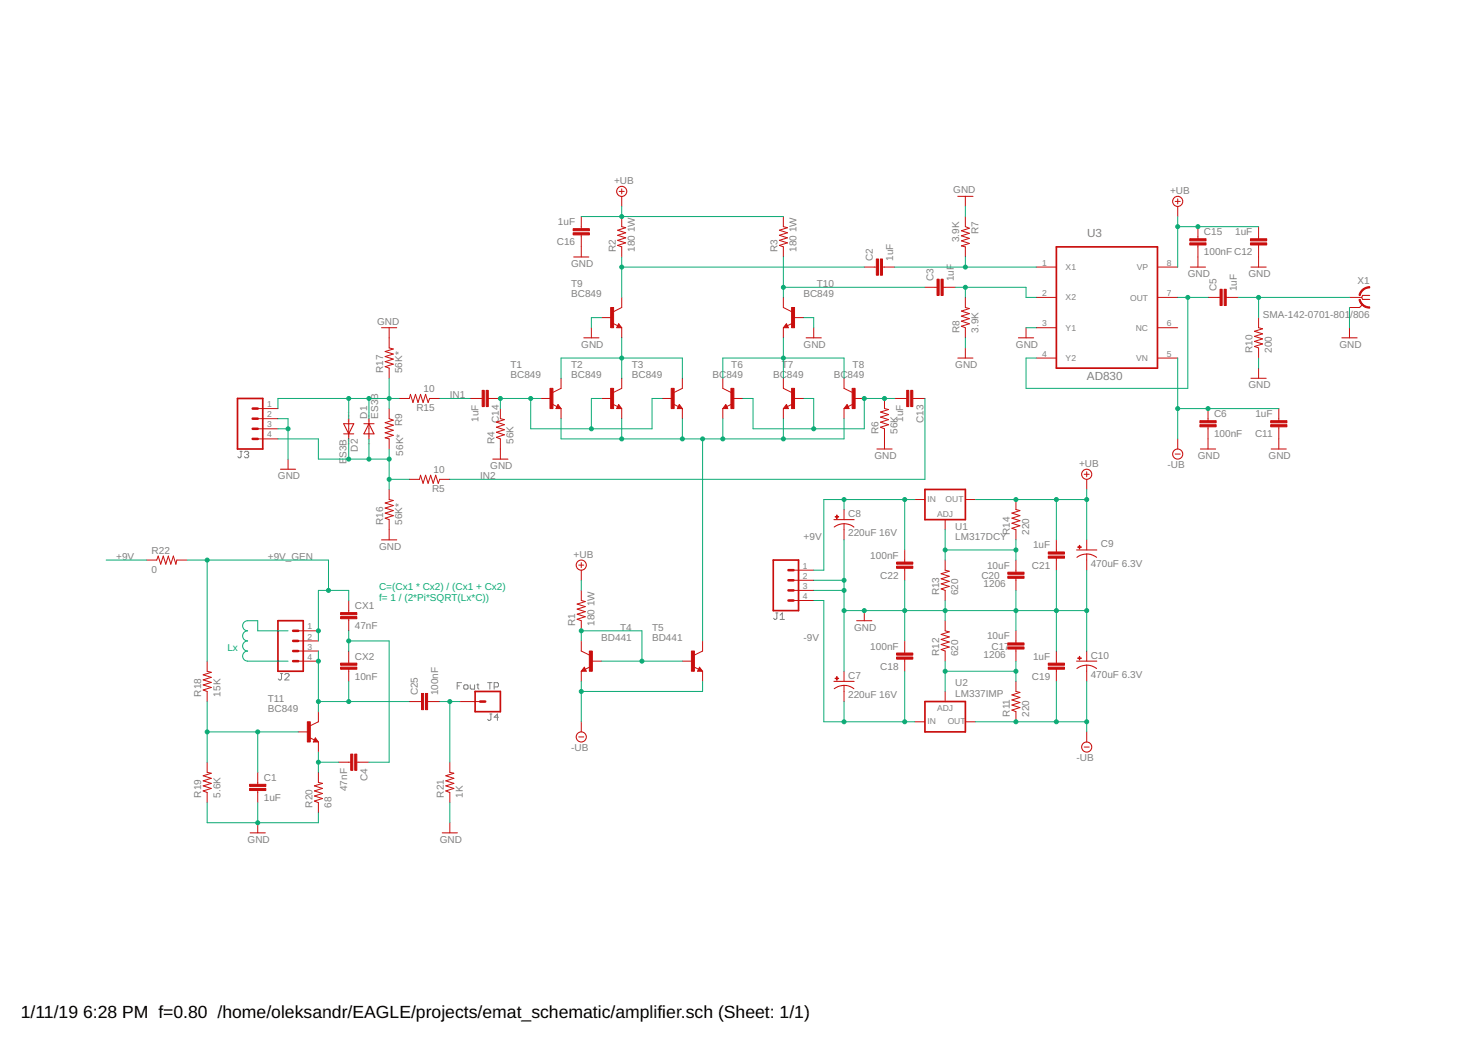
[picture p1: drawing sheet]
<svg xmlns="http://www.w3.org/2000/svg" width="297mm" height="210mm" viewBox="0 0 297 210" stroke-linecap="round" stroke-linejoin="round" font-family="sans-serif">
<g fill="none" stroke="#808080" stroke-width=".2">
<path d="M48.2 90.7h.5M48.5 90.7v1.1l-.3 .2-.4-.2M49.1 91l.2-.3h.5l.2 .3-.2 .4M49.6 91.4h.2M49.8 91.4l.2 .2-.2 .4h-.5l-.2-.2M56.4 135.4h.4M56.6 135.4v1.1l-.2 .2-.5-.2M57.2 135.6l.2-.2h.5l.2 .2v.2l-.9 .9h.9M91.9 137.9h.4M92.8 137.2h-.9v1.4M93.2 137.9l.2-.2h.5l.2 .2v.4l-.2 .3h-.5l-.2-.3zM94.5 137.7v.6l.2 .3h.7v-.9"/>
<path d="M95.8 137.7h.4M96 137.5v.8l.2 .3M98 137.2h.9M98.4 137.2v1.4M99.3 138.1h.7l.2-.2v-.4l-.2-.3h-.7v1.4M155.9 123.2h.4M156.1 123.2v1.1l-.2 .2-.4-.2M156.8 124.5h.8M156.8 123.7l.4-.5v1.3M98.4 143.6h.5M98.7 143.6v1l-.3 .2-.4-.2M100.2 144.2h-.9l.7-.6v1.2"/>
</g>
<g fill="none" stroke="#c90d0c" stroke-width=".2">
<path d="M124.4 38.5h1.1M124.9 38v1M124.9 39.5v2M194 39.5v2M236.7 40v1M116.8 43.5v2.5M116.8 47.2v4.5M124.9 43.5v2.1l.9 .2-1.7 .5 1.7 .5-1.7 .5 1.7 .5-1.7 .5 1.7 .5-1.7 .5 .8 .3v2.1M124.9 59.8v2l-1.6 .9M157.4 43.5v2.1l.9 .2-1.7 .5 1.7 .5-1.7 .5 1.7 .5-1.7 .5 1.7 .5-1.7 .5 .8 .3v2.1M157.4 59.8v2l1.7 .9M173.7 53.7h2.4"/>
<path d="M177.4 53.7h2.4M185.9 57.8h2.4M189.5 57.8h2.5M194 43.5v2.1l.8 .3-1.6 .5 1.6 .5-1.6 .5 1.6 .5-1.6 .5 1.6 .5-1.6 .5 .8 .2v2.1M194 59.8v2l.8 .2-1.6 .5 1.6 .6-1.6 .5 1.6 .5-1.6 .5 1.6 .5-1.6 .5 .8 .3v2M208.2 53.7h4.1M208.2 59.8h4.1M232.6 53.7h4.1M232.6 59.8h4.1M236.2 40.5h1M236.7 41.5v2M240.7 45.6v2.4"/>
<path d="M240.7 49.2v4.5M242.8 59.8h2.4M246.4 59.8h2.5M252.9 45.6v2.4M252.9 49.2v4.5M271.2 59.8h2.5M78.2 65.9v4.1l.8 .2-1.6 .5 1.6 .5-1.6 .5 1.6 .5-1.6 .5 1.6 .5-1.6 .5 .8 .3v2.1M112.8 76.1v2l-1.7 .8M118.9 65.9v2M120.9 63.9h2M123.1 65l1 .5M124.3 65.1l.6 .8h-1z"/>
<path d="M124.9 76.1v2l-1.6 .8M124.9 65.9v2M137.1 76.1v2l-1.6 .8M145.3 76.1v2l1.6 .8M157.4 76.1v2l1.7 .8M157.4 65.9v2M158.1 65.1l.4 .8h-1.1zM159.2 65l-1 .5M159.5 63.9h2M163.5 65.9v2M169.6 76.1v2l1.7 .8M194 70v2"/>
<path d="M206.2 65.9v2M208.2 65.9h4.1M208.2 72h4.1M232.6 65.9h4.1M232.6 72h4.1M252.9 63.9v2l.8 .2-1.6 .5 1.6 .5-1.6 .5 1.6 .5-1.6 .5 1.6 .6-1.6 .5 .8 .3v2M252.9 74v2.1M271.2 61.8h2M271.2 65.9v2M51.8 82.1h4.1M51.8 84.2h4.1M51.8 86.2h4.1"/>
<path d="M51.8 88.2h4.1M57.9 92.3v2M70.1 84.2v4M74.1 84.2v4M78.2 82.1v2.1l.8 .3-1.6 .5 1.6 .5-1.6 .5 1.6 .5-1.6 .5 1.6 .5-1.6 .5 .8 .2v2.1M78.2 98.4v2l.8 .2-1.6 .5 1.6 .5-1.6 .6 1.6 .5-1.6 .5 1.6 .5-1.6 .5 .8 .3v4M80.2 80.1h2.1l.2-.8 .5 1.6 .5-1.6 .5 1.6 .5-1.6 .5 1.6 .5-1.6 .5 1.6 .3-.8h2.1M82.3 96.4h2l.2-.9 .5 1.7 .5-1.7 .5 1.7 .6-1.7 .5 1.7 .5-1.7 .5 1.7 .3-.8h2M94.5 80.1h2.4M98.1 80.1h2.5M100.6 82.1v2.1l.8 .2-1.6 .5 1.6 .5-1.6 .5 1.6 .5-1.6 .5 1.6 .5-1.6 .5 .8 .3v4.1M108.7 80.1h2"/>
<path d="M111 81.3l1 .4M112.1 81.3l.7 .8h-1.1zM112.8 82.1v2.1M120.9 80.1h2M123.1 81.3l1 .4M124.3 81.3l.6 .8h-1zM124.9 82.1v2.1M133.1 80.1h2M135.3 81.3l1 .4M136.5 81.3l.6 .8h-1zM137.1 82.1v2.1M145.3 82.1v2.1"/>
<path d="M145.9 81.3l.4 .8h-1zM147 81.3l-1 .4M147.3 80.1h2M157.4 82.1v2.1M158.1 81.3l.4 .8h-1.1zM159.2 81.3l-1 .4M159.5 80.1h2M169.6 82.1v2.1M170.2 81.3l.4 .8h-1zM171.4 81.3l-1 .4M171.7 80.1h2M177.8 80.1v2l.8 .2-1.6 .5 1.6 .6-1.6 .5 1.6 .5-1.6 .5 1.6 .5-1.6 .5 .8 .3v4.1"/>
<path d="M179.8 80.1h2.4M183.5 80.1h2.4M217.9 95.4h1M218.4 94.8v1.1M218.4 96.4v2M236.2 91.3h1M236.7 88.2v2.1M242.8 82.1v2.5M242.8 85.8v4.5M257 82.1v2.5M257 85.8v4.5M29.5 112.6h2l.3-.8 .5 1.6 .5-1.6 .5 1.6 .5-1.6 .5 1.6 .5-1.6 .5 1.6 .2-.8h2.1"/>
<path d="M116.3 113.6h1M116.8 113.1v1M116.8 114.6v2.1M116.8 118.7v2l.8 .2-1.6 .6 1.6 .5-1.6 .5 1.6 .5-1.6 .5 1.6 .5-1.6 .5 .8 .3v2M159.5 114.6h4M159.5 116.7h4M159.5 118.7h4M169.6 102.4v2.1M169.6 105.3v3.2M181.8 110.6v2.4M181.8 114.2v2.5M183.9 100.4h2"/>
<path d="M189.9 104.5v2M189.9 112.6v2l.9 .3-1.7 .5 1.7 .5-1.7 .5 1.7 .5-1.7 .5 1.7 .5-1.7 .5 .8 .3v2M194 100.4h2M204.2 100.4v2l.8 .3-1.6 .5 1.6 .5-1.6 .5 1.6 .5-1.6 .5 1.6 .5-1.6 .5 .8 .3v2M204.2 112.6v2.4M204.2 116.3v2.4M212.3 108.5v2.5M212.3 112.2v2.4M218.4 108.5v2.1M218.4 111.4v3.2M41.6 132.9v2.1l.9 .2-1.7 .5 1.7 .5-1.7 .5 1.7 .5-1.7 .5 1.7 .5-1.7 .5 .8 .3v2.1M59.9 132.9h4.1"/>
<path d="M59.9 126.8h4.1M59.9 128.9h4.1M59.9 130.9h4.1M70.1 120.7v2.5M70.1 124.4v2.4M70.1 130.9v2.4M70.1 134.6v2.4M116.8 128.9v2l1.6 .8M116.8 135v2M117.4 134.2l.4 .8h-1zM118.6 134.1l-1 .5M118.9 132.9h2"/>
<path d="M137.1 132.9h2.1M139.4 134.1l1 .5M140.6 134.2l.6 .8h-1zM141.2 128.9v2l-1.6 .8M141.2 135v2M159.5 120.7h4M169.6 135v2M169.6 137.8v3.3M173.7 122.8v2M181.8 128.9v2.4M181.8 132.5v2.5M189.9 124.8v2l.9 .2-1.7 .6 1.7 .5-1.7 .5 1.7 .5-1.7 .5 1.7 .5-1.7 .5 .8 .3v2"/>
<path d="M189.9 139v2.1M204.2 137v2l.8 .2-1.6 .5 1.6 .5-1.6 .5 1.6 .5-1.6 .6 1.6 .5-1.6 .5 .8 .3v2M204.2 126.8v2.5M204.2 130.5v2.4M212.3 130.9v2.4M212.3 134.6v2.4M218.4 130.9v2M218.4 133.7v3.3M41.6 153.2v2.1l.9 .2-1.7 .5 1.7 .5-1.7 .5 1.7 .5-1.7 .5 1.7 .5-1.7 .5 .8 .3v2.1M51.8 155.3v2.4M51.8 158.9v2.5M59.9 147.2h2.1"/>
<path d="M62.2 148.3l1 .5M63.4 148.4l.6 .8h-1zM64 143.1v2l-1.6 .8M64 149.2v2M64 155.3v2l.8 .2-1.6 .5 1.6 .5-1.6 .5 1.6 .5-1.6 .5 1.6 .5-1.6 .6 .8 .3v2M68.1 153.2h2.4M71.7 153.2h2.4M82.3 141.1h2.4M85.9 141.1h2.5M90.4 153.2v2.1l.8 .2-1.6 .5 1.6 .5-1.6 .5 1.6 .5-1.6 .5 1.6 .5-1.6 .5 .8 .3v2.1M92.4 141.1h4.1M116.3 148.2h1"/>
<path d="M116.8 145.1v2.1M183.9 145.1h2M194 145.1h2M217.9 150.2h1M218.4 147.2v2M51.8 165.4v2M90.4 165.4v2"/>
</g>
<g fill="none" stroke="#c90d0c" stroke-width=".21">
<path d="M192.5 39.5h3M115.3 51.7h3M239.2 53.7h3.1M251.4 53.7h3.1M275.3 59.4h-1.4l-.2 .4 .2 .4h1.4M76.7 65.9h3M117.3 67.9h3.1M124.3 65.5l.1 .2h-.3l.2-.4 .4 .5h-.6M158.1 65.5l-.2 .2h.4l-.2-.4-.5 .5h.7M162 67.9h3.1M192.5 72h3M204.7 67.9h3"/>
<path d="M251.4 76.1h3.1M269.7 67.9h3M273.9 61.2l-.7 .6M56.4 94.3h3M69.1 85.2h2l-1 2zM69.1 87.2h2M73.1 85.2h2.1M74.1 85.2l1.1 2h-2.1zM99 92.3h3.1M112.1 81.7l.1 .2h-.3l.2-.4 .4 .5h-.6M124.3 81.7l.1 .2h-.3l.2-.4 .4 .5h-.6M136.5 81.7l.1 .2h-.3l.2-.4 .4 .5h-.6"/>
<path d="M145.9 81.7l-.1 .2h.3l-.2-.4-.4 .5h.6M158.1 81.7l-.2 .2h.4l-.2-.4-.5 .5h.7M170.2 81.7l-.1 .2h.4l-.3-.4-.4 .5h.7M176.2 90.3h3.1M241.3 90.3h3M255.5 90.3h3M76.7 108.5h3M167.6 104.5h4.1M169.6 105.3l1.3 .2 .7 .5M169.6 105.3l-1.2 .2-.7 .5M216.4 110.6h4M216.4 112.1a3.2 3.2 0 0 1 4 0"/>
<path d="M117.4 134.6l-.1 .1h.3l-.2-.4-.4 .6h.6M140.6 134.6l.1 .1h-.3l.2-.4 .4 .6h-.6M167.6 137h4.1M167.7 138.5a3.2 3.2 0 0 1 3.9 0M172.2 124.8h3M216.4 132.9h4M216.4 134.4a3.2 3.2 0 0 1 4 0M63.4 148.8l.1 .2h-.3l.2-.4 .4 .5h-.6M50.3 167.4h3M88.9 167.4h3"/>
<circle cx="124.9" cy="38.5" r="1.02"/>
<circle cx="236.7" cy="40.5" r="1.02"/>
<circle cx="218.4" cy="95.4" r="1.02"/>
<circle cx="236.7" cy="91.3" r="1.02"/>
<circle cx="116.8" cy="113.6" r="1.02"/>
<circle cx="116.8" cy="148.2" r="1.02"/>
<circle cx="218.4" cy="150.2" r="1.02"/>
</g>
<g fill="#c90d0c" stroke="#c90d0c" stroke-width=".2">
<path d="M110.5 78.1h.6v4h-.6z"/>
<path d="M122.7 78.1h.6v4h-.6z"/>
<path d="M134.9 78.1h.6v4h-.6z"/>
<path d="M118.4 130.9h.6v4.1h-.6z"/>
<path d="M139 130.9h.6v4.1h-.6z"/>
<path d="M146.9 78.1h.6v4h-.6z"/>
<path d="M159.1 78.1h.6v4h-.6z"/>
<path d="M171.3 78.1h.6v4h-.6z"/>
<path d="M122.7 61.8h.6v4.1h-.6z"/>
<path d="M159.1 61.8h.6v4.1h-.6z"/>
<path d="M176.9 52.1h.5v3.2h-.5z"/>
<path d="M176.1 52.1h.5v3.2h-.5z"/>
<path d="M189.1 56.1h.4v3.3h-.4z"/>
<path d="M188.3 56.1h.4v3.3h-.4z"/>
<path d="M246 58.2h.4v3.2h-.4z"/>
<path d="M245.2 58.2h.4v3.2h-.4z"/>
<path d="M241.2 85.4h3.2v.4h-3.2z"/>
<path d="M241.2 84.6h3.2v.4h-3.2z"/>
<path d="M239.1 48.8h3.3v.5h-3.3z"/>
<path d="M239.1 48h3.3v.4h-3.3z"/>
<path d="M167.8 136.4h.8z"/>
<path d="M168.1 136l.1 .8z"/>
<path d="M167.8 103.9h.8z"/>
<path d="M168.1 103.5l.1 .8z"/>
<path d="M216.6 110h.7z"/>
<path d="M216.9 109.6l.1 .8z"/>
<path d="M216.6 132.3l.7 .1z"/>
<path d="M216.9 132l.1 .7z"/>
<path d="M255.4 84.6h3.2v.4h-3.2z"/>
<path d="M255.4 85.4h3.2v.4h-3.2z"/>
<path d="M251.3 48h3.3v.4h-3.3z"/>
<path d="M251.3 48.8h3.3v.5h-3.3z"/>
<path d="M182.2 78.5h.4v3.2h-.4z"/>
<path d="M183 78.5h.5v3.2h-.5z"/>
<path d="M96.9 78.5h.4v3.2h-.4z"/>
<path d="M97.7 78.5h.4v3.2h-.4z"/>
<path d="M115.2 46h3.2v.4h-3.2z"/>
<path d="M115.2 46.8h3.2v.4h-3.2z"/>
<path d="M202.5 129.3h3.3v.4h-3.3z"/>
<path d="M202.5 130.1h3.3v.4h-3.3z"/>
<path d="M180.2 131.3h3.3v.4h-3.3z"/>
<path d="M180.2 132.1h3.3v.4h-3.3z"/>
<path d="M210.7 133.3h3.2v.5h-3.2z"/>
<path d="M210.7 134.1h3.2v.5h-3.2z"/>
<path d="M202.5 115h3.3v.5h-3.3z"/>
<path d="M202.5 115.8h3.3v.5h-3.3z"/>
<path d="M210.7 111h3.2v.4h-3.2z"/>
<path d="M210.7 111.8h3.2v.4h-3.2z"/>
<path d="M180.2 113h3.3v.4h-3.3z"/>
<path d="M180.2 113.8h3.3v.5h-3.3z"/>
<path d="M61.8 145.1h.6v4.1h-.6z"/>
<path d="M50.2 158.5h3.2v.4h-3.2z"/>
<path d="M50.2 157.7h3.2v.4h-3.2z"/>
<path d="M70.5 151.6h.4v3.3h-.4z"/>
<path d="M71.3 151.6h.4v3.3h-.4z"/>
<path d="M68.5 134.1h3.2v.5h-3.2z"/>
<path d="M68.5 133.3h3.2v.5h-3.2z"/>
<path d="M68.5 124h3.2v.4h-3.2z"/>
<path d="M68.5 123.2h3.2v.4h-3.2z"/>
<path d="M85.5 139.4h.4v3.3h-.4z"/>
<path d="M84.7 139.4h.4v3.3h-.4z"/>
</g>
<path d="M212.3 49.6h20.3v24.4h-20.3zM47.7 80.1h5.1v10.2h-5.1zM185.9 98.4h8.1v6.1h-8.1zM155.4 112.6h5.1v10.2h-5.1zM55.9 124.8h5v10.2h-5zM95.5 139h5.1v4.1h-5.1zM185.9 141.1h8.1v6.1h-8.1z" fill="none" stroke="#c90d0c" stroke-width=".34"/>
<g fill="#c90d0c" stroke="#c90d0c" stroke-width=".2">
<path d="M273.7 58.2l1-.5 .6-.1v.3a1.87 1.87 0 0 0-1.9 1.5h-.3l.1-.2z" fill-rule="evenodd"/>
<path d="M273.1 60.2h.3l.1 .3a1.87 1.87 0 0 0 1.8 1.2v.3a2.14 2.14 0 0 1-2.2-1.8z" fill-rule="evenodd"/>
</g>
<g fill="none" stroke="#c90d0c" stroke-width=".51">
<path d="M50.8 86.2h1M50.8 84.2h1M50.8 82.1h1M50.8 88.2h1M158.5 118.7h1M158.5 116.7h1M158.5 114.6h1M58.9 130.9h1M58.9 128.9h1M58.9 126.8h1M58.9 132.9h1M158.5 120.7h1"/>
<path d="M96.5 141.1h1"/>
</g>
<g fill="none" stroke="#0dab76" stroke-width=".2">
<path d="M116.8 43.5h40.6M124.9 41.5v2M124.9 51.7v8.1M124.9 53.7h48.8M157.4 51.7v8.1M157.4 57.8h28.5M179.8 53.7h28.4M192 57.8h14.2v2h2M194 41.5v2M194 51.7v2M194 57.8v2M236.7 43.5v10.2"/>
<path d="M236.7 45.6h16.2M236.7 59.8h6.1M238.7 59.8v18.3h-32.5v-6.1h2M248.9 59.8h22.3M252.9 59.8v4.1M78.2 76.1v6M112.8 76.1v-4.1h24.3v4.1M120.9 63.9h-2v2M124.9 67.9v8.2M145.3 76.1v-4.1h24.3v4.1M157.4 67.9v8.2M161.5 63.9h2v2"/>
<path d="M194 67.9v2.1M206.2 65.9h2M236.7 72v16.2M252.9 72v2M271.2 61.8v4.1M55.9 84.2h2v8.1M55.9 86.2h2M55.9 88.2h8.1v4.1h14.2M70.1 80.1v4.1M70.1 88.2v4.1M74.1 80.1v4.1M74.1 88.2v4.1"/>
<path d="M78.2 96.4h4.1M78.2 90.3v8.1M80.2 80.1h-24.3v2M88.4 80.1h6.1M106.7 80.1v6.1h24.3v-6.1h2.1M108.7 80.1h-8.1v2M112.8 84.2v4h56.8v-4M120.9 80.1h-2v6.1M124.9 84.2v4M137.1 84.2v4M141.2 88.2v40.7M145.3 84.2v4"/>
<path d="M149.3 80.1h2v6.1h22.4v-6.1h6.1M157.4 84.2v4M161.5 80.1h2v6.1M185.9 80.1v16.3h-95.5M218.4 98.4v10.1M236.7 82.1h20.3M21.3 112.6h8.2M37.6 112.6h28.4v6.1M41.6 112.6v20.3M116.8 116.7v2M163.5 116.7h6.1M163.5 118.7h6.1"/>
<path d="M169.6 100.4v2M169.6 108.5v26.5M181.8 100.4v10.2M181.8 116.7v12.2M183.9 100.4h-18.3v14.2h-2.1M189.9 106.5v6.1M189.9 110.6h14.3M196 100.4h22.4M204.2 108.5v4.1M204.2 118.7v8.1M212.3 100.4v8.1M212.3 114.6v16.3"/>
<path d="M218.4 114.6v16.3M57.9 126.8h-6.1v-2h-2a1.02 1.02 0 0 0-1 1 1.02 1.02 0 0 0 1 1 1.02 1.02 0 0 0-1 1 1.02 1.02 0 0 0 1 1.1 1.02 1.02 0 0 0-1 1 1.02 1.02 0 0 0 1 1 1.02 1.02 0 0 0-1 1 1.02 1.02 0 0 0 1 1h8.1M64 130.9v12.2M70.1 120.7v-2h-6.1v10.2M70.1 128.9h8.1v24.3h-4.1M70.1 126.8v4.1M70.1 137v4.1M116.8 128.9v-2.1h12.2v6.1M116.8 137v8.1M120.9 132.9h16.2M141.2 137v2h-24.4M163.5 120.7h2.1v24.4h18.3"/>
<path d="M169.6 122.8h48.8M181.8 135v10.1M189.9 120.7v4.1M189.9 132.9v6.1M189.9 135h14.3M204.2 132.9v4.1M212.3 137v8.1M218.4 137v10.2M41.6 141.1v12.1M41.6 147.2h18.3M51.8 147.2v8.1M64 151.2v4.1"/>
<path d="M64 141.1h18.3M64 153.2h4.1M88.4 141.1h4M90.4 141.1v12.1M169.6 141.1v4M196 145.1h22.4M41.6 161.4v4h22.4v-2M51.8 161.4v4M90.4 161.4v4"/>
</g>
<g fill="#0dab76" stroke="#0dab76" stroke-width=".2">
<circle cx="204.2" cy="122.8" r=".4"/>
<circle cx="189.9" cy="122.8" r=".4"/>
<circle cx="181.8" cy="122.8" r=".4"/>
<circle cx="212.3" cy="122.8" r=".4"/>
<circle cx="169.6" cy="122.8" r=".4"/>
<circle cx="169.6" cy="116.7" r=".4"/>
<circle cx="173.7" cy="122.8" r=".4"/>
<circle cx="218.4" cy="122.8" r=".4"/>
<circle cx="169.6" cy="118.7" r=".4"/>
<circle cx="57.9" cy="86.2" r=".4"/>
<circle cx="51.8" cy="165.4" r=".4"/>
<circle cx="116.8" cy="139" r=".4"/>
<circle cx="236.7" cy="82.1" r=".4"/>
<circle cx="242.8" cy="82.1" r=".4"/>
<circle cx="204.2" cy="145.1" r=".4"/>
<circle cx="212.3" cy="145.1" r=".4"/>
<circle cx="218.4" cy="145.1" r=".4"/>
<circle cx="116.8" cy="126.8" r=".4"/>
<circle cx="129" cy="132.9" r=".4"/>
<circle cx="124.9" cy="88.2" r=".4"/>
<circle cx="137.1" cy="88.2" r=".4"/>
<circle cx="145.3" cy="88.2" r=".4"/>
<circle cx="157.4" cy="88.2" r=".4"/>
<circle cx="141.2" cy="88.2" r=".4"/>
<circle cx="124.9" cy="72" r=".4"/>
<circle cx="157.4" cy="72" r=".4"/>
<circle cx="124.9" cy="53.7" r=".4"/>
<circle cx="157.4" cy="57.8" r=".4"/>
<circle cx="124.9" cy="43.5" r=".4"/>
<circle cx="236.7" cy="45.6" r=".4"/>
<circle cx="240.7" cy="45.6" r=".4"/>
<circle cx="204.2" cy="100.4" r=".4"/>
<circle cx="212.3" cy="100.4" r=".4"/>
<circle cx="218.4" cy="100.4" r=".4"/>
<circle cx="194" cy="53.7" r=".4"/>
<circle cx="194" cy="57.8" r=".4"/>
<circle cx="238.7" cy="59.8" r=".4"/>
<circle cx="252.9" cy="59.8" r=".4"/>
<circle cx="181.8" cy="100.4" r=".4"/>
<circle cx="169.6" cy="100.4" r=".4"/>
<circle cx="169.6" cy="145.1" r=".4"/>
<circle cx="181.8" cy="145.1" r=".4"/>
<circle cx="189.9" cy="135" r=".4"/>
<circle cx="204.2" cy="135" r=".4"/>
<circle cx="189.9" cy="110.6" r=".4"/>
<circle cx="204.2" cy="110.6" r=".4"/>
<circle cx="78.2" cy="80.1" r=".4"/>
<circle cx="74.1" cy="80.1" r=".4"/>
<circle cx="70.1" cy="80.1" r=".4"/>
<circle cx="78.2" cy="92.3" r=".4"/>
<circle cx="74.1" cy="92.3" r=".4"/>
<circle cx="78.2" cy="96.4" r=".4"/>
<circle cx="70.1" cy="92.3" r=".4"/>
<circle cx="64" cy="132.9" r=".4"/>
<circle cx="64" cy="141.1" r=".4"/>
<circle cx="70.1" cy="141.1" r=".4"/>
<circle cx="70.1" cy="128.9" r=".4"/>
<circle cx="64" cy="153.2" r=".4"/>
<circle cx="41.6" cy="147.2" r=".4"/>
<circle cx="51.8" cy="147.2" r=".4"/>
<circle cx="90.4" cy="141.1" r=".4"/>
<circle cx="41.6" cy="112.6" r=".4"/>
<circle cx="64" cy="126.8" r=".4"/>
<circle cx="66" cy="118.7" r=".4"/>
<circle cx="106.7" cy="80.1" r=".4"/>
<circle cx="100.6" cy="80.1" r=".4"/>
<circle cx="118.9" cy="86.2" r=".4"/>
<circle cx="163.5" cy="86.2" r=".4"/>
<circle cx="173.7" cy="80.1" r=".4"/>
<circle cx="177.8" cy="80.1" r=".4"/>
</g>
<g font-size="3.5">
<text x="4.2" y="204.7">1/11/19</text>
<text x="16.7" y="204.7">6:28 PM f=0.80 /home/oleksandr/EAGLE/projects/emat_schematic/amplifier.sch (Sheet: 1/1)</text>
</g>
<g font-size="2.3" fill="#808080">
<text x="218.5" y="47.7">U3</text>
<text x="218.4" y="76.5">AD830</text>
</g>
<g font-size="2" fill="#808080">
<text x="123.4" y="36.9">+UB</text>
<text x="191.6" y="38.9">GND</text>
<text x="235.2" y="39">+UB</text>
<text x="112.1" y="45.3">1uF</text>
<text x="127.6" y="46.7" transform="rotate(-90 127.6 46.7)">1W</text>
<text x="160.1" y="46.7" transform="rotate(-90 160.1 46.7)">1W</text>
<text x="196.6" y="47.1" transform="rotate(-90 196.6 47.1)">R7</text>
<text x="242" y="47.3">C15</text>
<text x="248.2" y="47.3">1uF</text>
<text x="111.9" y="49.3">C16</text>
<text x="114.8" y="53.7">GND</text>
<text x="123.7" y="50.7" transform="rotate(-90 123.7 50.7)">R2</text>
<text x="127.6" y="50.7" transform="rotate(-90 127.6 50.7)">180</text>
<text x="156.2" y="50.7" transform="rotate(-90 156.2 50.7)">R3</text>
<text x="160.1" y="50.7" transform="rotate(-90 160.1 50.7)">180</text>
<text x="175.4" y="52.5" transform="rotate(-90 175.4 52.5)">C2</text>
<text x="179.5" y="52.5" transform="rotate(-90 179.5 52.5)">1uF</text>
<text x="192.8" y="48.7" transform="rotate(-90 192.8 48.7)">3.9K</text>
<text x="242" y="51.4">100nF C12</text>
<text x="114.8" y="59.8">BC849</text>
<text x="114.8" y="57.8">T9</text>
<text x="161.5" y="59.8">BC849</text>
<text x="164.1" y="57.8">T10</text>
<text x="187.6" y="56.5" transform="rotate(-90 187.6 56.5)">C3</text>
<text x="191.7" y="56.5" transform="rotate(-90 191.7 56.5)">1uF</text>
<text x="238.7" y="55.7">GND</text>
<text x="244.5" y="58.6" transform="rotate(-90 244.5 58.6)">C5</text>
<text x="248.6" y="58.6" transform="rotate(-90 248.6 58.6)">1uF</text>
<text x="250.9" y="55.7">GND</text>
<text x="272.8" y="57.2">X1</text>
<text x="75.8" y="65.3">GND</text>
<text x="253.8" y="63.9">SMA-142-0701-801</text>
<text x="271.4" y="63.9">/806</text>
<text x="116.8" y="70">GND</text>
<text x="161.5" y="70">GND</text>
<text x="192.8" y="66.9" transform="rotate(-90 192.8 66.9)">R8</text>
<text x="196.7" y="66.9" transform="rotate(-90 196.7 66.9)">3.9K</text>
<text x="204.2" y="70">GND</text>
<text x="251.7" y="71" transform="rotate(-90 251.7 71)">R10</text>
<text x="255.6" y="71" transform="rotate(-90 255.6 71)">200</text>
<text x="269.2" y="70">GND</text>
<text x="77" y="75" transform="rotate(-90 77 75)">R17</text>
<text x="80.9" y="75" transform="rotate(-90 80.9 75)">56K*</text>
<text x="102.6" y="76">BC849</text>
<text x="102.6" y="74">T1</text>
<text x="114.8" y="76">BC849</text>
<text x="114.8" y="74">T2</text>
<text x="127" y="76">BC849</text>
<text x="127" y="74">T3</text>
<text x="143.2" y="76">BC849</text>
<text x="147" y="74">T6</text>
<text x="155.4" y="76">BC849</text>
<text x="157.1" y="74">T7</text>
<text x="167.6" y="76">BC849</text>
<text x="171.3" y="74">T8</text>
<text x="192" y="74">GND</text>
<text x="83.7" y="82.7">R15</text>
<text x="85.1" y="78.9">10</text>
<text x="90.4" y="80.1">IN1</text>
<text x="244" y="83.9">C6</text>
<text x="250.9" y="78.1">GND</text>
<text x="252.3" y="83.9">1uF</text>
<text x="73.8" y="84.2" transform="rotate(-90 73.8 84.2)">D1</text>
<text x="76" y="84.2" transform="rotate(-90 76 84.2)">ES3B</text>
<text x="80.8" y="85.7" transform="rotate(-90 80.8 85.7)">R9</text>
<text x="96.2" y="84.8" transform="rotate(-90 96.2 84.8)">1uF</text>
<text x="99.4" y="89.3" transform="rotate(-90 99.4 89.3)">R4</text>
<text x="100.3" y="85" transform="rotate(-90 100.3 85)">C14</text>
<text x="103.2" y="89.3" transform="rotate(-90 103.2 89.3)">56K</text>
<text x="176.6" y="87.2" transform="rotate(-90 176.6 87.2)">R6</text>
<text x="180.4" y="87.2" transform="rotate(-90 180.4 87.2)">56K</text>
<text x="181.5" y="84.8" transform="rotate(-90 181.5 84.8)">1uF</text>
<text x="185.6" y="85" transform="rotate(-90 185.6 85)">C13</text>
<text x="244" y="87.9">100nF</text>
<text x="252.2" y="87.9">C11</text>
<text x="69.7" y="93.4" transform="rotate(-90 69.7 93.4)">E</text>
<text x="69.7" y="92" transform="rotate(-90 69.7 92)">S3B</text>
<text x="71.9" y="90.8" transform="rotate(-90 71.9 90.8)">D2</text>
<text x="81.1" y="91.6" transform="rotate(-90 81.1 91.6)">56K*</text>
<text x="87.1" y="95.1">10</text>
<text x="98.5" y="94.3">GND</text>
<text x="175.7" y="92.3">GND</text>
<text x="216.9" y="93.8">+UB</text>
<text x="234.6" y="94">-UB</text>
<text x="240.7" y="92.3">GND</text>
<text x="255" y="92.3">GND</text>
<text x="55.9" y="96.4">GND</text>
<text x="86.8" y="99">R5</text>
<text x="96.5" y="96.4">IN2</text>
<text x="77" y="105.5" transform="rotate(-90 77 105.5)">R16</text>
<text x="80.9" y="105.5" transform="rotate(-90 80.9 105.5)">56K*</text>
<text x="170.4" y="107.8">220uF 16V</text>
<text x="170.4" y="104">C8</text>
<text x="192" y="106.5">U1</text>
<text x="203" y="107.5" transform="rotate(-90 203 107.5)">R14</text>
<text x="206.8" y="107.5" transform="rotate(-90 206.8 107.5)">220</text>
<text x="23.4" y="112.6">+9V</text>
<text x="30.5" y="111.4">R22</text>
<text x="53.8" y="112.6">+9V_GEN</text>
<text x="76.2" y="110.6">GND</text>
<text x="115.3" y="112.1">+UB</text>
<text x="161.5" y="108.6">+9V</text>
<text x="174.9" y="112.3">100nF</text>
<text x="192" y="108.6">LM317DCY</text>
<text x="207.6" y="110.3">1uF</text>
<text x="219.2" y="113.9">470uF 6.3V</text>
<text x="221.2" y="110.1">C9</text>
<text x="30.5" y="115.3">0</text>
<text x="176.9" y="116.4">C22</text>
<text x="188.8" y="119.7" transform="rotate(-90 188.8 119.7)">R13</text>
<text x="192.6" y="119.7" transform="rotate(-90 192.6 119.7)">620</text>
<text x="197.2" y="116.4">C20</text>
<text x="197.7" y="118.1">1206</text>
<text x="198.4" y="114.3">10uF</text>
<text x="207.4" y="114.3">C21</text>
<text x="71.3" y="122.5">CX1</text>
<text x="115.6" y="125.8" transform="rotate(-90 115.6 125.8)">R1</text>
<text x="119.5" y="125.8" transform="rotate(-90 119.5 125.8)">180</text>
<text x="119.5" y="121.9" transform="rotate(-90 119.5 121.9)">1W</text>
<text x="71.3" y="126.5">47nF</text>
<text x="120.8" y="128.9">BD441</text>
<text x="124.6" y="126.8">T4</text>
<text x="131" y="128.9">BD441</text>
<text x="131" y="126.8">T5</text>
<text x="161.5" y="128.9">-9V</text>
<text x="171.7" y="126.8">GND</text>
<text x="174.9" y="130.6">100nF</text>
<text x="188.8" y="131.9" transform="rotate(-90 188.8 131.9)">R12</text>
<text x="192.6" y="131.9" transform="rotate(-90 192.6 131.9)">620</text>
<text x="198.4" y="128.6">10uF</text>
<text x="199.3" y="130.6">C17</text>
<text x="71.3" y="136.7">10nF</text>
<text x="71.3" y="132.6">CX2</text>
<text x="170.4" y="136.5">C7</text>
<text x="176.9" y="134.6">C18</text>
<text x="197.7" y="132.3">1206</text>
<text x="207.4" y="136.7">C19</text>
<text x="207.6" y="132.6">1uF</text>
<text x="219.2" y="136.3">470uF 6.3V</text>
<text x="219.2" y="132.4">C10</text>
<text x="40.4" y="140" transform="rotate(-90 40.4 140)">R18</text>
<text x="44.3" y="140" transform="rotate(-90 44.3 140)">15K</text>
<text x="53.8" y="143.1">BC849</text>
<text x="53.8" y="141.1">T11</text>
<text x="84" y="139.8" transform="rotate(-90 84 139.8)">C25</text>
<text x="88.1" y="139.8" transform="rotate(-90 88.1 139.8)">100nF</text>
<text x="170.4" y="140.3">220uF 16V</text>
<text x="192" y="140">LM337IMP</text>
<text x="192" y="138">U2</text>
<text x="203" y="144.1" transform="rotate(-90 203 144.1)">R11</text>
<text x="206.8" y="144.1" transform="rotate(-90 206.8 144.1)">220</text>
<text x="114.8" y="150.9">-UB</text>
<text x="216.4" y="152.9">-UB</text>
<text x="40.4" y="160.3" transform="rotate(-90 40.4 160.3)">R19</text>
<text x="44.3" y="160.3" transform="rotate(-90 44.3 160.3)">5.6K</text>
<text x="53" y="161.1">1uF</text>
<text x="53" y="157">C1</text>
<text x="69.8" y="159.1" transform="rotate(-90 69.8 159.1)">47nF</text>
<text x="73.8" y="157" transform="rotate(-90 73.8 157)">C4</text>
<text x="89.2" y="160.3" transform="rotate(-90 89.2 160.3)">R21</text>
<text x="93" y="160.3" transform="rotate(-90 93 160.3)">1K</text>
<text x="62.8" y="162.4" transform="rotate(-90 62.8 162.4)">R20</text>
<text x="66.6" y="162.4" transform="rotate(-90 66.6 162.4)">68</text>
<text x="49.8" y="169.5">GND</text>
<text x="88.4" y="169.5">GND</text>
</g>
<g font-size="2" fill="#0dab76">
<text x="76.2" y="118.6">C=(Cx1 * Cx2) / (Cx1 + Cx2)</text>
<text x="76.2" y="120.7">f= 1 / (2*Pi*SQRT(Lx*C))</text>
<text x="45.7" y="130.9">Lx</text>
</g>
<g font-size="1.7" fill="#808080">
<text x="209.5" y="53.4">1</text>
<text x="234.5" y="53.4">8</text>
<text x="209.5" y="59.5">2</text>
<text x="214.2" y="54.3">X1</text>
<text x="228.5" y="54.3">VP</text>
<text x="234.5" y="59.5">7</text>
<text x="209.5" y="65.6">3</text>
<text x="214.2" y="60.4">X2</text>
<text x="227.1" y="60.4">OUT</text>
<text x="234.5" y="65.6">6</text>
<text x="209.5" y="71.7">4</text>
<text x="214.2" y="66.5">Y1</text>
<text x="228.3" y="66.5">NC</text>
<text x="234.5" y="71.7">5</text>
<text x="214.2" y="72.6">Y2</text>
<text x="228.4" y="72.6">VN</text>
<text x="53.7" y="81.9">1</text>
<text x="53.7" y="83.9">2</text>
<text x="53.7" y="85.9">3</text>
<text x="53.7" y="88">4</text>
<text x="186.4" y="100.9">IN</text>
<text x="190.1" y="100.9">OUT</text>
<text x="188.3" y="103.9">ADJ</text>
<text x="161.3" y="114.4">1</text>
<text x="161.3" y="116.4">2</text>
<text x="161.3" y="118.4">3</text>
<text x="161.3" y="120.5">4</text>
<text x="61.8" y="126.5">1</text>
<text x="61.8" y="128.6">2</text>
<text x="61.8" y="130.6">3</text>
<text x="61.8" y="132.6">4</text>
<text x="188.3" y="142.9">ADJ</text>
<text x="186.4" y="145.6">IN</text>
<text x="190.5" y="145.6">OUT</text>
</g>
<g font-size=".4" fill="#ffba08">
<text x="70.3" y="89.6" transform="rotate(-90 70.3 89.6)">SpiceOrder 2</text>
<text x="70.3" y="85.5" transform="rotate(-90 70.3 85.5)">S</text>
<text x="70.3" y="85.2" transform="rotate(-90 70.3 85.2)">piceOrder 1</text>
<text x="74.3" y="89.6" transform="rotate(-90 74.3 89.6)">SpiceOrder</text>
<text x="74.3" y="87.2" transform="rotate(-90 74.3 87.2)">1</text>
<text x="74.3" y="85.5" transform="rotate(-90 74.3 85.5)">SpiceOrder 2</text>
</g>
</svg>
